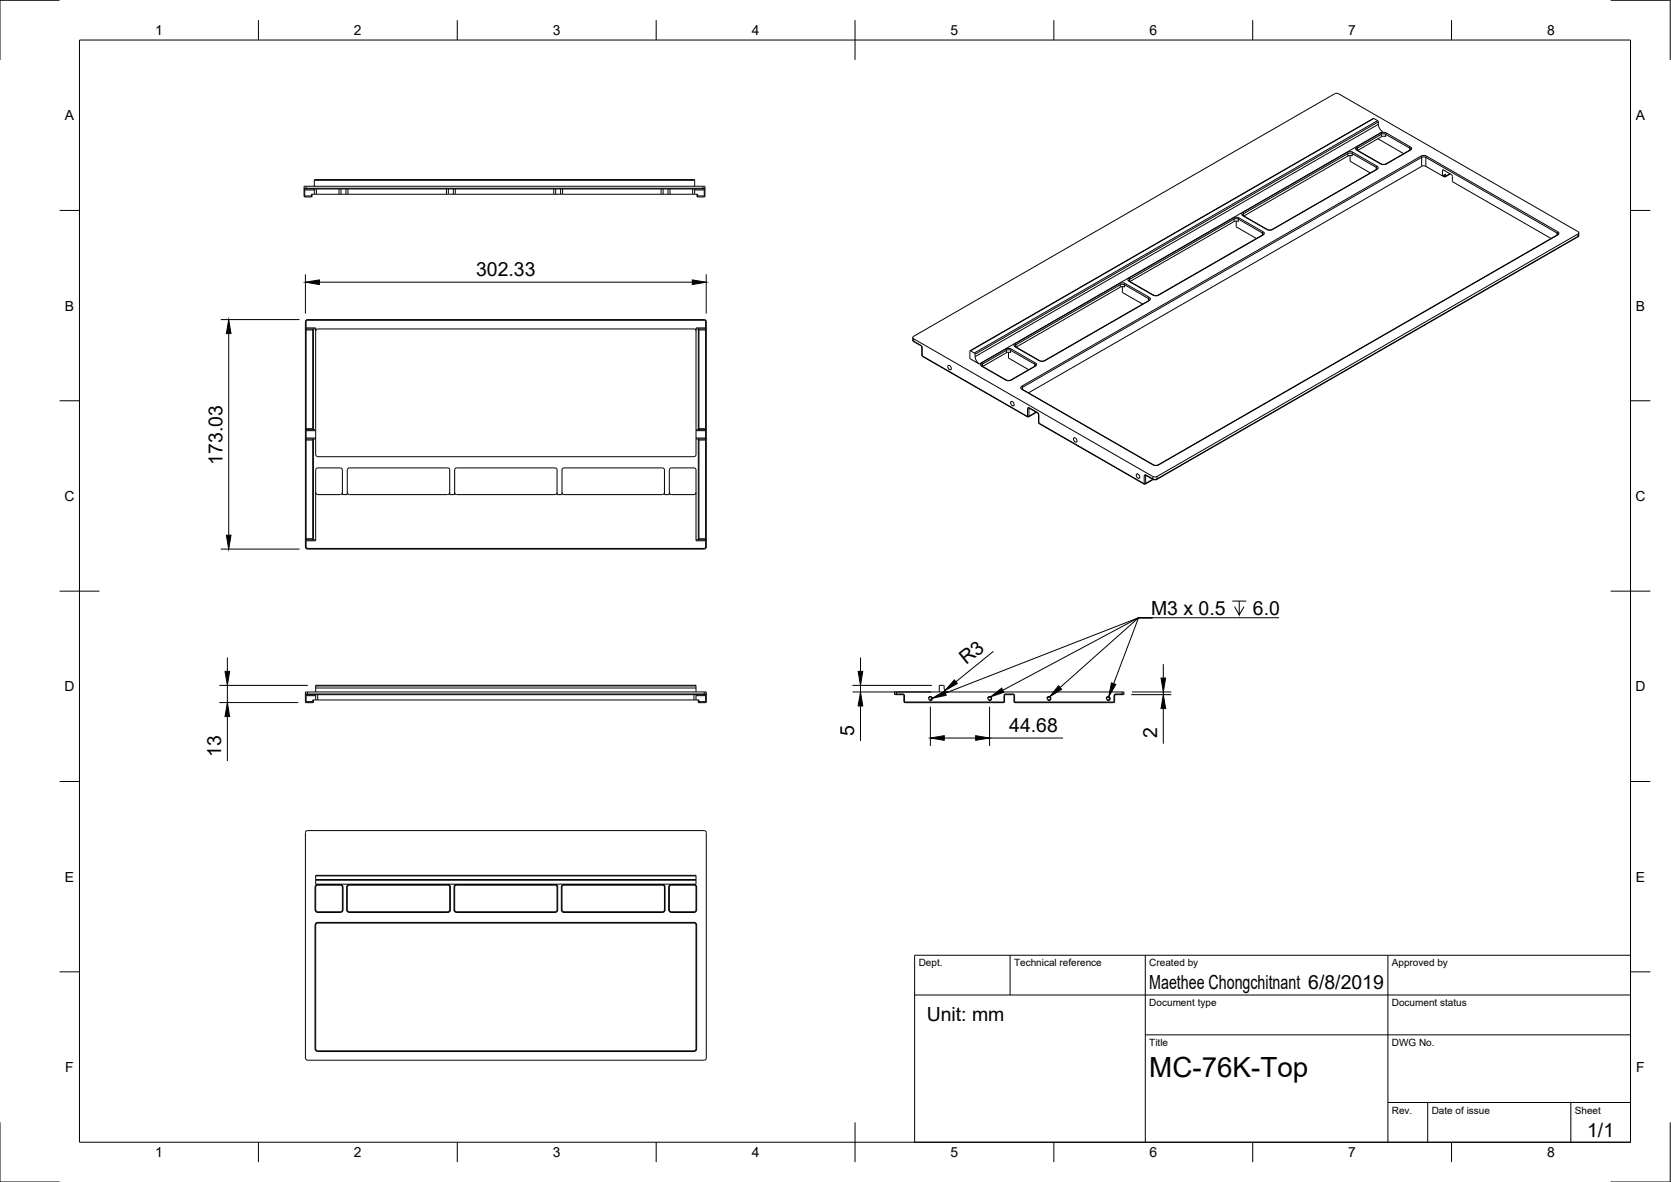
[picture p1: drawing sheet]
<svg xmlns="http://www.w3.org/2000/svg" width="420mm" height="297mm" viewBox="0 0 420 297" stroke-linecap="round" stroke-linejoin="round" font-family="sans-serif">
<!-- layer: Visible -->
<g fill="none" stroke="#000" stroke-width=".25">
<path d="M338.9 39.2l-26.1 15.1M339 39.2l.5-.1 .5 .1M339.5 39.1v1.4l5.1 3M341.1 37.5l6.6 3.8 .8-.1 6.2-3.7M345.3 29.8l-101.4 58.3M345.3 29.8l1.2 .6 .3 1.7 .8 1M346.5 34.9l6.5 3.7M347.3 34.4l-5.9 3.4M347.4 34.3l.5-.1 .5 .1M76.5 47.3l.1 .2h100.5l.1-.2M78.3 48.8h.7M78.5 48.8l-.2 .7h-1.7l-.1-.2"/>
<path d="M79 46.8v-1.7h95.7v1.7M79 48.8h6.7M79 47.5v1.3M85.7 48.8h1.3M85.7 47.5v1.3M87 48.8h25.7M87 47.5v1.3M112.7 48.8h1.3M112.7 47.5v1.3M114 48.8h25.7M114 47.5v1.3M139.7 48.8h1.3"/>
<path d="M139.7 47.5v1.3M141 48.8h25.7M141 47.5v1.3M166.7 48.8h1.3M166.7 47.5v1.3M168 48.8h6.7M168 47.5v1.3M174.7 47.5v1.3M174.7 48.8h.7M175.2 48.8v.5l.2 .2M177.2 47.3v2.1l-1.8 .1M177.2 47.3v-.5h-100.7v2.5"/>
<path d="M310.3 55.7l-26.2 15M310.3 55.7l.5-.2 .6 .2M310.8 55.5v1.5l5.1 2.9M317.6 58.9l-26.5 15.3h-1l-6.3-3.7M346.3 42.4l-26.5 15.3h-1.1l-6.2-3.7M358.5 41.8l4.2 2.4M358.5 41.8l-.5-.1-.5 .1-98.9 56.9M363.5 43.8l-.8 .4M364.7 43.7l-1.4 .8-.6-.3M364.9 43.9l-2.1-1.2-.1 1.5M364.9 43.8l.3 .5v1.3l24.8 14.3M391.7 58.9l-100.6 58h-.9l-33.3-19.3"/>
<path d="M397 58.5v.7l-.3 .3-105.8 61h-.9l-1.9-1M282.2 72v1.5l5.1 2.9M282.8 72.1l-.6-.1-.5 .1-26.2 15.1M289 75.3l-26.5 15.4h-1l-6.3-3.7M76.8 82.8v25M76.8 82.8v-2l.3-.4 .2-.1h99.8l.2 .1 .3 .4v2M77 82.7h2.4M77 82.7l-.2 .1M78.6 82.7l.2 .1v25l-.2 .2M79.4 82.4v.3M79.4 82.7v25.3M79.4 83.2l.1-.3 .4-.2h94.6h.3l.2 .5"/>
<path d="M175 82.4v.3M175 82.7v25.3M175 82.7h2.4M175.8 82.7l-.2 .2v24.9l.2 .2M177.4 82.7l.2 .1M177.6 82.8v25M229.5 84.8l.1 1 2.1 1.3 .1 2.2 .2 .3 26.4 15.2 2.1-1.2M229.7 84.5l106.1-61 .8 .1 60.4 34.8-.3 .4-106 61-.8-.1-60.2-34.6M229.7 84.5l-.2 .4 .2 .2M238.4 91.9l.1-.1a.68 .68 0 0 1 .6 .4 .68 .68 0 0 1-.1 .7 .79 .79 0 0 1-.6-1zM243.9 88.3v1.8l2.3 1.3-.8-.9-.2-.9M243.9 88.3l.1-.1 1.1 .6 .1 .8"/>
<path d="M246.8 91.8l6.2 3.7 .6 .1 .5-.1 6.3-3.7M253.6 88.5v1.5l5.1 2.9M254.1 88.6l-.5-.1-.5 .1-6 3.5M76.8 110.5v25M76.8 107.8v2.7M76.8 107.8l.2 .2M77 108h2.4M77 110.3h2.4M77 110.3l-.2 .2M78.6 110.3l.2 .2v25l-.2 .1M79.4 108v2.3M79.4 110.3v4l.1 .2 .4 .3h94.6l.4-.3 .1-.2v-4"/>
<path d="M85.6 117.6h-5.7l-.4 .2-.1 17.8M85.6 117.6l.2 .1 .3 .4v6.2h1.2v-6.2l.3-.4 .2-.1h24.8l.2 .1 .3 .4v6.2h1.2v-6.2l.1-.3 .4-.2M114.8 117.6h24.8M139.6 117.6l.2 .1 .3 .4v6.2h1.2v-6.2l.1-.3 .4-.2 25 .1 .3 .4v6.2h1.2v-6.2M168.8 117.6h5.7l.4 .2 .1 17.8M168.8 117.6l-.2 .1-.3 .4M175 108v2.3M175 108h2.4M175 110.3h2.4M175.8 110.3l-.2 .2v25l.2 .1M177.4 110.3l.2 .2M177.6 107.8l-.2 .2"/>
<path d="M177.6 107.8v2.7M177.6 110.5v25M254.2 101l.1-.1a.68 .68 0 0 1 .6 .4 .68 .68 0 0 1-.1 .7 .79 .79 0 0 1-.6-1zM258.8 102.6l2.2 1.3 .1 2.3 .2 .3 26.4 15.2 2.2-1.2M270 110.1l.1-.1a.68 .68 0 0 1 .6 .4 .68 .68 0 0 1-.1 .7 .79 .79 0 0 1-.6-1zM285.8 119.2l.1-.1a.68 .68 0 0 1 .6 .4 .68 .68 0 0 1-.1 .7 .79 .79 0 0 1-.6-1zM76.8 135.5v2l.5 .5h99.8l.2-.1 .3-.4v-2M76.8 135.5l.2 .1M77 135.6h2.4M79.4 135.6v.3M79.4 123.8l.1 .2 .4 .3h5.7M86.1 123.8l-.3 .4-.2 .1"/>
<path d="M87.3 123.8l.5 .5h24.8l.2-.1 .3-.4M114.3 123.8l.1 .2 .4 .3M114.8 124.3h24.8M140.1 123.8l-.3 .4-.2 .1M167.1 123.8l-.3 .4-.2 .1h-24.8l-.5-.5M168.3 123.8l.1 .2 .4 .3M175 123.8l-.2 .4-.3 .1h-5.7M175 135.6v.3M175 135.6h2.4M177.6 135.5l-.2 .1M76.8 174.4v2l.2 .2M76.8 174.4v-.5h100.8v.5"/>
<path d="M76.8 174.4l.2 .1M77 174.6h100.4M78.6 175.9h.8M78.8 175.9l-.2 .7h-1.6M79.4 173.9v-1.7h95.6v1.7M79.4 174.6v1.3M79.4 175.9h95.6M175 174.6v1.3M175 175.9h.7M175.6 175.9v.5l.2 .2h1.6M177.6 174.4l-.2 .1M177.6 174.4v2l-.2 .2"/>
<path d="M227 174.6h-1.9l-.2-.7h57.7v.5l-.2 .2h-2l-.1 1.7-.3 .3h-24.8l-.2-.3v-1.5l-.3-.2h-2l-.1 1.7-.2 .3M227 174.6l.3 .2v1.5M227.3 176.3l.2 .3M227.5 176.6h24.8M233.7 175.9h.5M238.4 173.9a1.28 1.28 0 0 1-1.1-1.6h-1.1v1.6M248.6 175.9h.5M263.5 175.9h.5M278.4 175.9h.5M76.8 209.2v56.7l.5 .5 100-.1 .3-.4v-56.7M76.8 209.2l.1-.2 .4-.3h99.8l.2 .1 .3 .4M79.4 221.2v-1.2h95.6v1.2"/>
<path d="M79.4 221.2v1M79.4 222.9l.1 6 .4 .2h5.7M79.4 221.2h95.6M79.5 232.2l.4-.2h94.9l.2 .5-.1 31.3-.4 .3-94.9-.1-.2-.4zM79.9 222.4h5.7M79.9 222.4l-.4 .3-.1 .2M85.6 222.4l.2 .1 .3 .4M86.1 222.9v5.7l-.3 .5h-.2M87.3 222.9v5.7l.1 .3 .4 .2h24.8h.2l.3-.5v-5.7M87.8 222.4h24.8M87.8 222.4l-.4 .3-.1 .2M112.6 222.4l.2 .1 .3 .4"/>
<path d="M114.3 222.9v5.7l.1 .3 .4 .2M114.8 229.1h24.8M114.8 222.4h24.8M114.8 222.4l-.4 .3-.1 .2M139.6 222.4l.2 .1 .3 .4M140.1 222.9v5.7l-.3 .5h-.2M141.3 222.9v5.7l.1 .3 .4 .2h24.8h.2l.3-.5v-5.7M141.8 222.4h24.8M141.8 222.4l-.4 .3-.1 .2M166.6 222.4l.2 .1 .3 .4M168.3 222.9v5.7M168.3 228.6l.1 .3 .4 .2"/>
<path d="M168.8 222.4h5.7M168.8 222.4l-.4 .3-.1 .2M174.5 222.4l.3 .1 .2 .4M175 221.2v1M175 222.9v5.7l-.2 .5h-6"/>
<circle cx="233.9" cy="175.6" r=".41"/>
<circle cx="248.8" cy="175.6" r=".41"/>
<circle cx="263.7" cy="175.6" r=".41"/>
<circle cx="278.6" cy="175.6" r=".41"/>
</g>
<!-- layer: Visible Narrow -->
<g fill="none" stroke="#000" stroke-width=".25">
<path d="M338.9 38.6v.6M338.9 38.6l-26.2 15.1M339 38.6l.5-.2 .5 .2M340 38.6v.6M340 38.6l6 3.5M340.2 38.3l6 3.5M340.2 38.3l-.2 .3M340.2 38.3l-1.1-.2-.3 .2 .1 .3M341.1 37.7l6.1 3.5M341.3 37.7h-.2M341.3 37.2l-.2-.3-.3 .4 .3 .4M341.3 37.2v.5"/>
<path d="M341.3 37.2l-.2 .3M345.4 29.8l-101.4 58.4M346.4 30.3l-101.4 58.4M346.6 31.2l-101.4 58.4M346.6 30.6l-101.4 58.4M347.2 33.4l.7-.2 .7 .2M347.2 33.4l.2 .3M347.3 33.7v.7M347.3 33.7l-6 3.5M347.4 33.7l.5-.1 .5 .1M347.6 33.1l-101.4 58.4M348.4 33.7v.7"/>
<path d="M348.4 33.7l6.1 3.5M348.4 33.7l.2-.3 6 3.5M354.5 37.2v.5M354.5 37.2l.1-.3 .3 .4-.4 .4M354.5 37.2l.2 .3M354.6 37.7l-6 3.5M357.3 39.3l-100.4 57.7M357.3 39.3l.2 .3M357.3 39.2l.7-.1 .7 .1M357.5 39.5v2.3M357.5 39.5l-100.4 57.8M357.5 39.5l.5-.1 .5 .1 .2-.2 33 18.9"/>
<path d="M76.5 47.3h.5M76.5 49.2h.1M76.5 47.7h.1M76.6 49.2v.3M76.6 47.5v.2M76.6 47.7v1.5M76.6 49.2h1.7M76.6 47.7h2.4M77 47.3v.2M77 46.8v.5M77 47.3h99.7M78.3 49.2h.2"/>
<path d="M78.3 49.2v.3M78.3 48.8v.4M79 45.3h95.7M79.5 47.5v1.3M85.2 47.5v1.3M87.5 47.5v1.3M112.2 47.5v1.3M114.5 47.5v1.3M139.2 47.5v1.3M141.5 47.5v1.3M166.2 47.5v1.3M168.5 47.5v1.3"/>
<path d="M174.2 47.5v1.3M174.7 47.7h2.4M175.2 49.2h.2M175.4 49.2v.3M175.4 48.8v.4M175.4 49.2h1.7M176.7 47.3v.2M176.7 47.3h.5M176.7 46.8v.5M177.1 47.7h.1M177.1 47.5v.2M177.1 49.2h.1"/>
<path d="M177.1 49.2v.3M177.1 47.7v1.5M310.1 54.7l.7-.1 .8 .1M310.1 54.8l-26.2 15.1 .2 .3-.3 .3M310.1 54.8l.2 .3 .5-.2 .6 .2M310.3 55.7v-.6l-26.2 15.1v.5M311.4 55.1v.6M311.4 55.1l6 3.5M311.6 54.8l6 3.4-.2 .3M311.6 54.8l-.2 .3M312.5 53.4l-.3 .4 .3 .4 6 3.5M312.5 53.4l.2 .3"/>
<path d="M312.6 54.2h-.1M312.7 53.7v.5M312.7 53.7l-.2 .3M317.4 58.6v.5M317.4 58.5l.2 .3M317.5 59.1l-26.2 15.1M317.6 58.2l.3 .4-.3 .5M318.7 57.7l.6 .2 .7-.2M319.8 57.7h.2M346 42.1v.5M346 42.1l.3 .3M346.1 42.6h.1"/>
<path d="M346.2 42.6l-26.2 15.1M346.2 41.7l.3 .5-.3 .4M346.2 41.8l-.1 .2M347.3 41.2l.6 .2 .6-.2M358.5 41.8v-2.3l33 19.1M362.8 44.2l.3 .1M363 42.7l-.3 .2M363.1 44.3v.1M363.1 43.9v.4M363.1 44.2h.4M363.1 44.2v.1M363.5 43.8v.5"/>
<path d="M363.5 44.2l-.1 .2M364.6 43.7l-1.1 .6M391.5 58.6v.5M391.5 58.5l.2 .3M391.6 59.1h.1M391.7 59.1l-100.5 57.7M391.7 58.2l-.2 .3M391.7 58.2l.3 .4-.3 .5M396.7 59.4v.1M396.7 58.8v.6M396.7 59.4l-105.8 61M397 59.1l-.2 .3"/>
<path d="M281.5 71.3l-26.3 15.1M281.7 71.5l-.2-.3 .7-.1 .7 .1-.1 .3M281.7 71.6v.6M281.7 71.6l-26.3 15.1M281.7 71.6l.5-.2 .6 .2M282.7 71.6v.6M282.7 71.6l6.1 3.4M282.9 71.3l6.1 3.4-.2 .3M283.9 70.7l6 3.5M283.9 69.9l-.3 .4 .4 .4M288.8 75v.6M288.8 75l.2 .3"/>
<path d="M288.9 75.5h.1M289 75.6l-26.3 15.1M289 74.7l.3 .4-.3 .4M289.9 74.2l.7 .1 .7-.1M290.1 74.2h-.2M291.2 74.2h.1M76.8 82.9h.2M76.8 82.4h.2M76.8 80.8h.2v1.6M77 82.4v.5M77 82.9v24.8M77 82.4h2.4"/>
<path d="M77 82.9h1.6M77.3 80.3v.2M77.3 80.5h99.8M77.3 80.5l-.3 .3M78.6 82.9h.2M78.6 82.7v.2M78.6 82.9v24.8M175 82.4h2.4M175.6 82.9h.1M175.7 82.7v.2M175.7 82.9v24.8M175.7 82.9h1.7"/>
<path d="M177.1 80.3v.2M177.1 80.5l.3 .3M177.4 80.8h.2M177.4 82.4h.2M177.4 82.4v.5M177.4 82.9h.2M177.4 80.8v1.6M177.4 82.9v24.8M229.5 85.4l.3 .4M229.7 85.1v.7l1.7 .9M231.5 86.8l.4 .7M231.8 89.2l.2 .3"/>
<path d="M231.8 87.4l.1 .1M231.9 87.5v1.8M232 89.5l26.3 15.1M232 89.5v.1M246.8 92l6.1 3.5M246.8 91.2l.2 .3M246.8 91.2l-.3 .4 .3 .4M247 92h-.2M247 91.5v.5M247 91.5l-.2 .3M252.9 87.7l.7-.1 .7 .1 6 3.5M252.9 87.7l-6.1 3.5"/>
<path d="M252.9 87.7l.2 .3 .5-.1 .5 .1 .2-.3M253 95.5h-.1M253 88.7v-.7l-6 3.5M254.1 88.7v-.7l6.1 3.5M254.2 95.5h.1M255.2 86.3l-.2 .5 .2 .4M255.2 87.2l6.1 3.5M255.3 86.3l.1 .3M255.4 86.7l-.1 .5M255.4 86.7l-.2 .3M256.9 97l-.3 .4 .3 .4M256.9 97.8l33.2 19"/>
<path d="M257 97l.1 .3M257.1 97.8h-.1M257.1 97.3v.6M257.1 97.3l-.2 .3M260.2 91.5v.5M260.2 91.5l.2-.3 .2 .4-.4 .4M260.2 91.5l.2 .3M260.3 92l-6 3.5-.7 .2-.7-.2M261.3 90.6l.7 .2 .7-.2M261.4 90.6h-.1M262.6 90.6h.1M76.8 110.6h.2"/>
<path d="M76.8 110.1h.2M76.8 108.2h.2M76.8 107.7h.2M77 110.1v.5M77 107.7v.5M77 108.2v1.9M77 110.6v24.8M77 107.7h1.6M77 108.2h2.4M77 110.1h2.4M77 110.6h1.6M78.6 110.6h.2"/>
<path d="M78.6 110.3v.3M78.6 107.7h.2M78.6 107.7v.3M78.6 110.6v24.8M175 108.2h2.4M175 110.1h2.4M175.6 110.6h.1M175.6 107.7h.1M175.7 110.3v.3M175.7 107.7v.3M175.7 110.6v24.8M175.7 107.7h1.7"/>
<path d="M175.7 110.6h1.7M177.4 107.7h.2M177.4 107.7v.5M177.4 108.2h.2M177.4 110.1h.2M177.4 110.1v.5M177.4 110.6h.2M177.4 108.2v1.9M177.4 110.6v24.8M258.4 102.8v1.8M258.4 104.6l-.1 .1M258.4 104.6h.3"/>
<path d="M258.7 104.6l-.1 .2M258.8 102.6l-.1 .1h-.3M258.8 102.5l2 1.1M258.9 102.6l-.3-.2-.2 .3M258.9 102.6l-.2 .2v1.8M260.5 103.5l-1.8 1.1M260.5 103.5l-.1 .2M260.5 103.5v.1M260.8 103.7l.4 .7M261.2 104.3l.1 2.1M261.2 106.1v.1M261.3 106.4l26.3 15.1"/>
<path d="M261.3 106.4l.1 .1M287.7 119.6v1.9M288.1 119.4l1.8 1M288.2 119.5l-.1 .1h-.4M288.2 119.4h-.4l-.1 .2M288.2 119.4v.1M288.2 119.5l-.1 .1v1.9l1.7-1M289.9 119.7v.7M289.9 116.8l.7 .2 .7-.2M290.9 119.7v.7M76.8 135.9h.2M76.8 135.4h.2"/>
<path d="M77 135.9v1.6h-.2M77 135.4v.5M77 135.9h2.4M77 135.4h1.6M77 137.5l.3 .3M77.3 138v-.2h99.8v.2M78.6 135.4h.2M78.6 135.4v.2M175 135.9h2.4M175.6 135.4h.1M175.7 135.4v.2M175.7 135.4h1.7"/>
<path d="M177.4 137.5h.2M177.4 135.4h.2M177.4 135.4v.5M177.4 135.9h.2M177.4 135.9v1.6M177.4 137.5l-.3 .3M287.7 121.6v-.1h.4l-.1 .1M289.8 120.4v.1M289.8 120.5v.1M289.8 120.4h.1M289.9 120.4l.5 .1 .5-.1M289.9 120.3v.2"/>
<path d="M290.9 120.3v.2M76.8 176.3h.2M76.8 174.8h.2M76.8 174.4h.5M77 176.3v.3M77 174.6v.2M77 174.8v1.5M77 174.8h2.4M77 176.3h1.6M77.3 174.4v.2M77.3 174.4h99.8M77.3 173.9v.5"/>
<path d="M78.6 176.3h.2M78.6 176.3v.3M78.6 175.9v.4M79.4 172.4h95.6M79.4 172.9h95.6M79.9 174.6v1.3M174.5 174.6v1.3M175 174.8h2.4M175.6 176.3h.1M175.7 176.3v.3M175.7 175.9v.4M175.7 176.3h1.7"/>
<path d="M177.1 174.4v.2M177.1 174.4h.5M177.1 173.9v.5M177.4 174.8h.2M177.4 174.6v.2M177.4 176.3h.2M177.4 176.3v.3M177.4 174.8v1.5M224.9 174.4h.5M225.4 174.4v.2M225.4 174.4h1.6v.2M225.4 173.9v.5"/>
<path d="M227 174.4l.4 .4M227.3 174.8h.1M227.3 176.3h.1M227.4 174.8v1.5M227.5 176.3v.1M227.5 176.6v-.2h24.8v.2M233.4 175.5a.52 .52 0 0 1 .6-.5 .52 .52 0 0 1 .4 .6 .52 .52 0 0 1-.6 .5M248.3 175.5a.52 .52 0 0 1 .6-.5 .52 .52 0 0 1 .4 .6 .52 .52 0 0 1-.6 .5M252.4 176.3v.1M252.4 176.3h.2M252.4 174.8h.2M252.4 174.8v1.5"/>
<path d="M252.8 174.4v.2M252.8 174.4h1.9M252.8 174.4l-.4 .4M254.7 174.4v.2M254.7 174.4l.4 .4M255 174.8h.1v1.5h-.1M255.1 176.3l.1 .1M255.2 176.4v.2M255.2 176.4h24.8M263.2 175.5a.52 .52 0 0 1 .6-.5 .52 .52 0 0 1 .4 .6 .52 .52 0 0 1-.6 .5M278.1 175.5a.52 .52 0 0 1 .6-.5 .52 .52 0 0 1 .4 .6 .52 .52 0 0 1-.6 .5M280 176.4v.2"/>
<path d="M280.1 176.3l-.1 .1M280.1 176.3h.2M280.1 174.8h.2M280.1 174.8v1.5M280.5 174.4v.2M280.5 174.4h1.6M280.5 174.4l-.4 .4M282.1 174.4v.2M282.1 174.4h.5M282.1 173.9v.5M79.2 232.5h.2M79.2 228.6h.2"/>
<path d="M79.2 232.5v31.1M79.2 228.6a.67 .67 0 0 0 .7 .7M79.4 222.9h-.2v5.7M79.4 221h95.6M79.4 220.1h95.6M79.4 222.2h95.6M79.9 232v-.2h94.6v.2M79.9 229.1v.2M79.9 222.3v.1M79.9 222.3h5.7v.1M79.9 231.8a.67 .67 0 0 0-.7 .6M79.9 222.3a.67 .67 0 0 0-.7 .6"/>
<path d="M85.6 229.1v.2h-5.7M85.6 222.3a.67 .67 0 0 1 .7 .6M86.1 222.9h.2v5.7M86.1 228.6h.2M86.3 228.6a.67 .67 0 0 1-.7 .7M87.2 228.6h.1M87.2 228.6a.67 .67 0 0 0 .6 .7M87.3 222.9h-.1v5.7M87.8 229.1v.2M87.8 222.3v.1M87.8 229.3h24.8M87.8 222.3h24.8"/>
<path d="M87.8 222.3a.67 .67 0 0 0-.6 .6M112.6 229.1v.2M112.6 222.3v.1M112.6 222.3a.67 .67 0 0 1 .7 .6M113.1 222.9h.1v5.7h-.1M113.3 228.6a.67 .67 0 0 1-.7 .7M114.2 228.6h.1M114.2 228.6a.67 .67 0 0 0 .6 .7M114.3 222.9h-.1v5.7M114.8 229.1v.2h24.8v-.2M114.8 222.4v-.1h24.8v.1M114.8 222.3a.67 .67 0 0 0-.6 .6"/>
<path d="M139.6 222.3a.67 .67 0 0 1 .7 .6M140.1 222.9h.1v5.7M140.1 228.6h.1M140.3 228.6a.67 .67 0 0 1-.7 .7M141.1 228.6h.2M141.1 228.6a.67 .67 0 0 0 .7 .7M141.3 222.9h-.2v5.7M141.8 229.1v.2M141.8 222.3v.1M141.8 229.3h24.8M141.8 222.3h24.8M141.8 222.3a.67 .67 0 0 0-.7 .6"/>
<path d="M166.6 229.1v.2M166.6 222.3v.1M166.6 222.3a.67 .67 0 0 1 .6 .6M167.1 222.9h.1v5.7M167.1 228.6h.1M167.2 228.6a.67 .67 0 0 1-.6 .7M168.1 228.6h.2M168.1 228.6a.67 .67 0 0 0 .7 .7M168.3 222.9h-.2v5.7M168.8 229.1v.2h5.7M168.8 222.3a.67 .67 0 0 0-.7 .6M174.5 229.1v.2"/>
<path d="M174.5 222.3h-5.7v.1M174.5 222.3v.1M174.5 231.8a.67 .67 0 0 1 .7 .6M174.5 222.3a.67 .67 0 0 1 .7 .6M175 232.5h.2M175 222.9h.2v5.7M175 228.6h.2M175.2 228.6a.67 .67 0 0 1-.7 .7M175.2 232.5v31.1M79.2 263.6h.2M79.2 263.6a.67 .67 0 0 0 .7 .6M79.9 264.1v.2h94.6v-.2"/>
<path d="M175 263.6h.2M175.2 263.6a.67 .67 0 0 1-.7 .6"/>
</g>
<!-- layer: Border -->
<g fill="none" stroke="#000" stroke-width=".25">
<path d="M15 .1h-15v15M20 10.1h390v276.9h-390zM65 5.1v5M115 5.1v5M165 5.1v5M215 5.1v10M265 5.1v5M315 5.1v5M365 5.1v5M405 .1h15v15M15 52.9h5M410 52.9h5"/>
<path d="M15 100.7h5M410 100.7h5M15 148.6h10M405 148.6h10M15 196.4h5M410 196.4h5M15 244.2h5M410 244.2h5M0 282.1v14.9h15M65 287v5M115 287v5M165 287v5"/>
<path d="M215 282.1v9.9M265 287v5M315 287v5M365 287v5M420 282.1v14.9h-15"/>
</g>
<!-- layer: TitleBlock -->
<path d="M230 240.1h180v46.9h-180zM230 250h180M254 240.1v9.9M288 240.1v46.9M349 240.1v46.9M288 260.1h122M349 277.1h61M359 277.1v9.9M395 277.1v9.9" fill="none" stroke="#000" stroke-width=".25"/>
<!-- layer: Dimensions -->
<g fill="none" stroke="#000" stroke-width=".25">
<path d="M76.8 68.9v9.9M80.3 70.9h93.8M177.6 68.9v9.9M55.5 80.3h19.8M57.5 83.8v50.7M55.5 138h19.8M55.2 172.2h22.2M55.2 176.6h19.8M57.2 165.2v3.5M57.2 172.2v4.4M214.4 172.2h19.9M214.4 173.9h19.8"/>
<path d="M216.4 165.2v3.5M216.4 172.2v1.7M216.4 177.4v8.8M233.9 177.6v9.9M248.8 177.6v9.9M249.8 163.7l-9.5 7.6M284.4 174.6h10.1M284.6 173.9h9.9M292.5 166.9v3.5M292.5 173.9v.7M292.5 178.1v8.8M57.2 180.1v11.1"/>
<path d="M237.4 185.5h7.9M248.8 185.5h18.5"/>
</g>
<g fill="#000" stroke="#000" stroke-width=".25">
<path d="M76.8 70.9l3.5-.6v1.2zM174.1 70.3l3.5 .6-3.5 .6zM57.5 80.3l.6 3.5h-1.2zM56.9 134.5h1.2l-.6 3.5zM56.6 168.7h1.1l-.5 3.5zM215.8 168.7h1.1l-.5 3.5zM216.4 173.9l.5 3.5h-1.1zM240 170.9l.7 .9-3.1 1.7zM291.9 170.4h1.2l-.6 3.5zM292.5 174.6l.6 3.5h-1.2zM57.2 176.6l.5 3.5h-1.1zM233.9 185.5l3.5-.6v1.1z"/>
<path d="M245.3 184.9l3.5 .6-3.5 .5z"/>
</g>
<!-- layer: Annotations -->
<path d="M289.8 155.2h-3.5l-19.7 17.6M289.8 155.2h-3.5l-34.2 18.3M289.8 155.2h-3.5l-48.6 19M309.9 151.1h3.5M311.6 151.1v3.4l-1.2-2.1M312.8 152.4l-1.2 2.1M321.6 155.2h-35.3l-6.3 16.6" fill="none" stroke="#000" stroke-width=".25"/>
<path d="M234.4 175.5l3.1-1.8 .4 1zM249.1 175.1l2.8-2.2 .5 1.1zM266.1 172.3l.8 .9-3 1.9zM279.5 171.6l1.1 .4-1.8 3.1z" fill="#000" stroke="#000" stroke-width=".25"/>
<text font-size="7" x="289" y="270.6">MC-76K-Top</text>
<g font-size="4.9">
<text x="119.7" y="69.3">302.33</text>
<text x="55.9" y="116.8" transform="rotate(-90 55.9 116.8)">173.03</text>
<text x="289.4" y="154.5">M3 x 0.5</text>
<text x="315" y="154.5">6.0</text>
<text x="243" y="167.2" transform="rotate(-39 243 167.2)">R3</text>
<text x="214.8" y="184.9" transform="rotate(-90 214.8 184.9)">5</text>
<text x="253.8" y="183.9">44.68</text>
<text x="291" y="185.5" transform="rotate(-90 291 185.5)">2</text>
<text x="55.6" y="190.3" transform="rotate(-90 55.6 190.3)">13</text>
<text x="289" y="248.5">Maethee Chongchitnant 6/8/2019</text>
<text x="233" y="256.6">Unit: mm</text>
<text x="399.1" y="285.7">1/1</text>
</g>
<g font-size="3.5">
<text x="39" y="8.8">1</text>
<text x="89" y="8.8">2</text>
<text x="139" y="8.8">3</text>
<text x="189" y="8.8">4</text>
<text x="239" y="8.8">5</text>
<text x="289" y="8.8">6</text>
<text x="339" y="8.8">7</text>
<text x="389" y="8.8">8</text>
<text x="16.3" y="30.2">A</text>
<text x="411.3" y="30.2">A</text>
<text x="16.3" y="78">B</text>
<text x="411.3" y="78">B</text>
<text x="16.2" y="125.9">C</text>
<text x="411.2" y="125.9">C</text>
<text x="16.2" y="173.7">D</text>
<text x="411.2" y="173.7">D</text>
<text x="16.3" y="221.6">E</text>
<text x="411.3" y="221.6">E</text>
<text x="16.4" y="269.4">F</text>
<text x="411.4" y="269.4">F</text>
<text x="39" y="290.8">1</text>
<text x="89" y="290.8">2</text>
<text x="139" y="290.8">3</text>
<text x="189" y="290.8">4</text>
<text x="239" y="290.8">5</text>
<text x="289" y="290.8">6</text>
<text x="339" y="290.8">7</text>
<text x="389" y="290.8">8</text>
</g>
<g font-size="2.5">
<text x="231" y="242.9">Dept.</text>
<text x="255" y="242.9">Technical reference</text>
<text x="289" y="242.9">Created by</text>
<text x="350" y="242.9">Approved by</text>
<text x="289" y="252.8">Document type</text>
<text x="350" y="252.8">Document status</text>
<text x="289" y="262.9">Title</text>
<text x="350" y="262.9">DWG No.</text>
<text x="350" y="279.9">Rev.</text>
<text x="360" y="279.9">Date of issue</text>
<text x="396" y="279.9">Sheet</text>
</g>
</svg>
